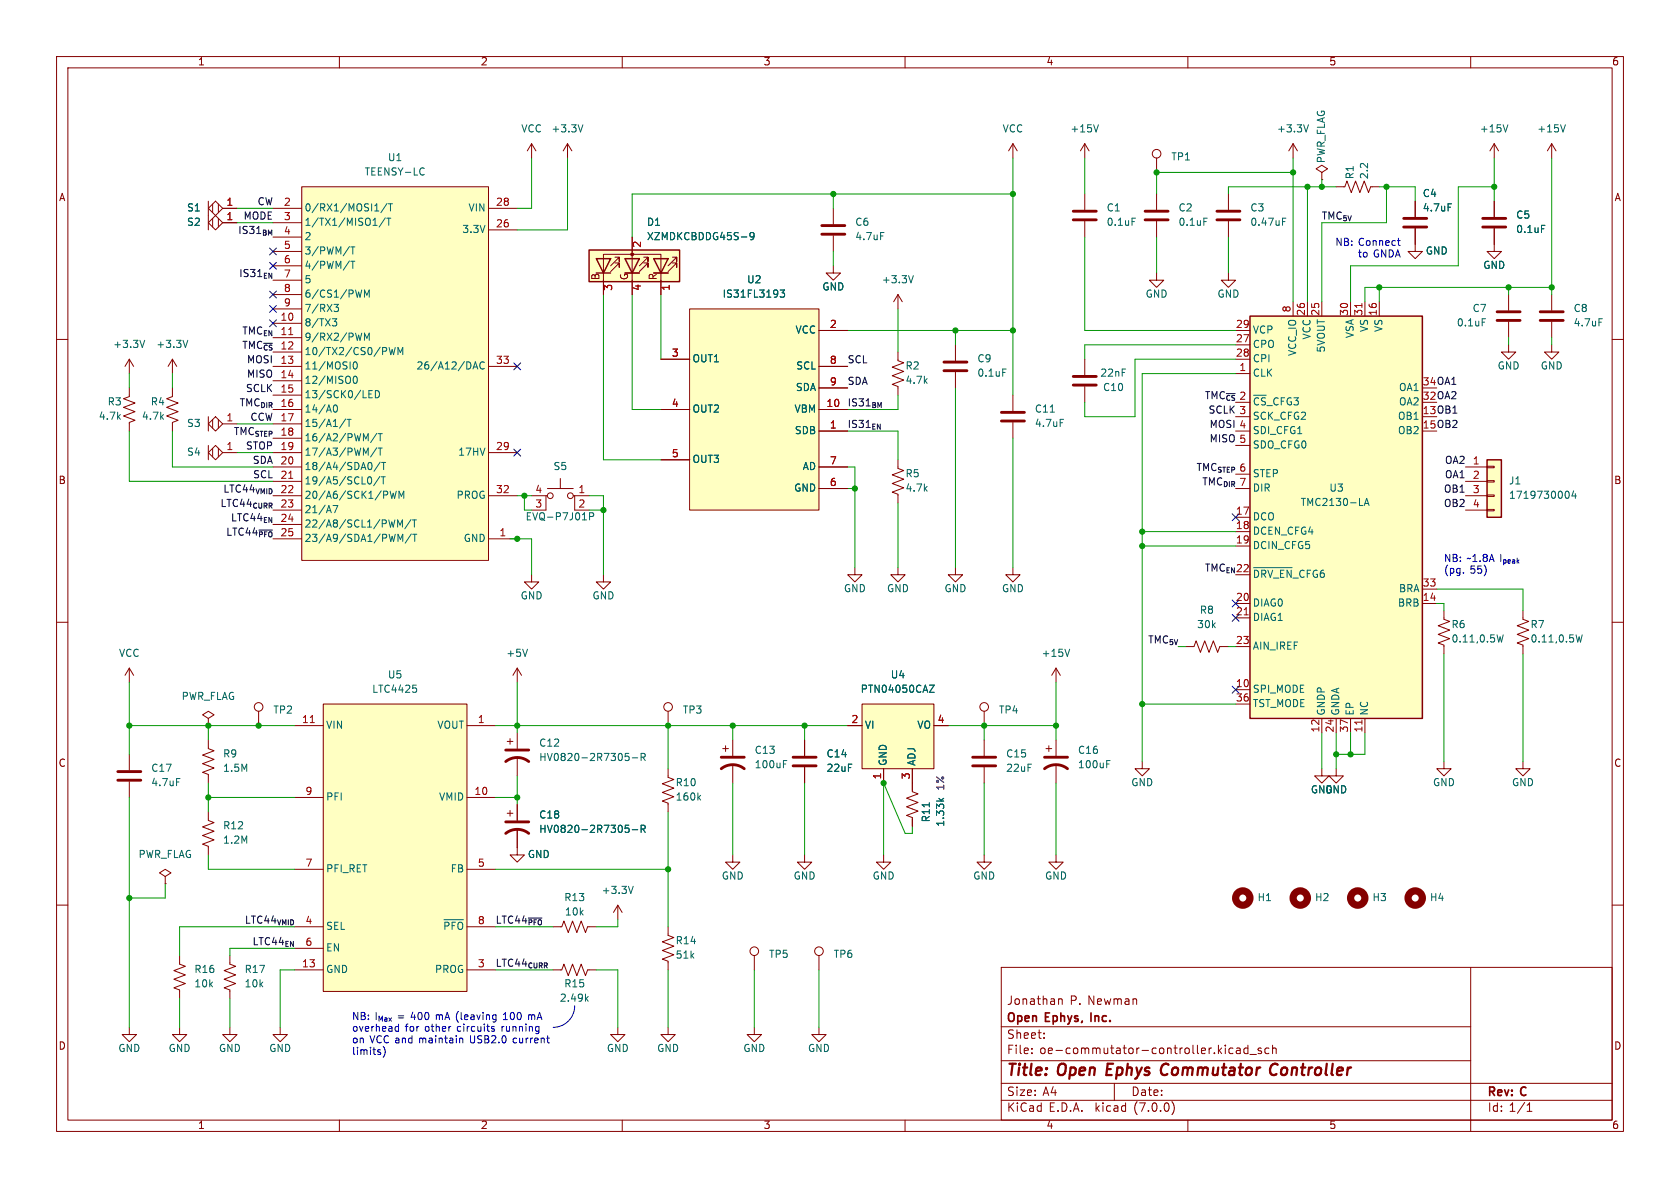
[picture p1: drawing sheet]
<svg xmlns="http://www.w3.org/2000/svg" width="297mm" height="210mm" viewBox="0 0 297 210" stroke-linecap="round" stroke-linejoin="round" font-family="sans-serif">
<g fill="none" stroke="#840000" stroke-width=".18">
<path d="M10 10h277v190h-277zM12 12h273v186h-273zM60 10v2M110 10v2M160 10v2M210 10v2M260 10v2M36.8 36.8l1.3-1.2 1.3 1.2-1.3 1.3zM36.8 39.4l1.3-1.3 1.3 1.3-1.3 1.2zM36.8 35.6v5M37.6 36.1v1.5M37.6 38.6v1.5"/>
<path d="M38.6 36.1v1.5M38.6 38.6v1.5M39.4 36.8h2.5M39.4 39.4h2.5M48.3 36.8h5M48.3 39.4h5M53.3 33h33.1v66.1h-33.1zM86.4 36.8h5M94 25.4l-.8 1.3M94 25.4v2.5M94 25.4l.7 1.3M100.3 25.4l-.7 1.3"/>
<path d="M100.3 25.4v2.5M100.3 25.4l.8 1.3M147.3 36.8v2.8M179.1 25.4v2.5M179.1 25.4l-.8 1.3M179.1 25.4l.7 1.3M191.8 25.4l-.8 1.3M191.8 25.4v2.5M191.8 34.3v2.8M191.8 39.1v2.8M191.8 25.4l.7 1.3M204.5 27.9v2.6"/>
<path d="M204.5 34.3v2.8M204.5 39.1v2.8M217.2 34.3v2.8M217.2 39.1v2.8M228.6 25.4v2.5M228.6 25.4l-.8 1.3M228.6 25.4l.8 1.3M233.7 30.5l1-.7-1-.6-1 .6 1 .7v1.3M233.7 31.8h.1M236.2 33h1.5l.4-1 .8 2 .7-2 .8 2 .8-2 .7 2 .4-1h1.5M250.2 35.6v2.8M264.2 25.4v2.5"/>
<path d="M264.2 35.6v2.8M264.2 25.4l-.8 1.3M264.2 25.4l.7 1.3M274.3 25.4l-.7 1.3M274.3 25.4v2.5M274.3 25.4l.8 1.3M10 60h2M48.3 57.2h5M48.3 59.7h5M48.3 41.9h5M48.3 44.5h5M48.3 47h5"/>
<path d="M48.3 49.5h5M48.3 52.1h5M48.3 54.6h5M86.4 40.6h5M106.7 48.3v-3.3h10.1v3.3M106.7 49.5v2.6M108.7 46.5h.8v.7v-.7l-1.6 1.5M108.7 45.5h.8v.7v-.7l-1.6 1.5M110.5 45.7h2.5zM110.5 48.3h2.5M111.8 41.9v6.4M111.8 49.5v2.6"/>
<path d="M113 45.7h.1M113.8 46.5h.8v.7v-.7l-1.6 1.5M113.8 45.5h.8v.7v-.7l-1.6 1.5M115.6 45.7h2.5zM115.6 48.3h2.5M116.8 49.5v2.6M118.1 45.7h.1M118.9 46.5h.7v.7v-.7l-1.5 1.5M118.9 45.5h.7v.7v-.7l-1.5 1.5M121.9 54.6h22.9v35.6h-22.9zM144.8 58.4h5.1M147.3 47v1.3h1.3l-1.3 1.2-1.3-1.2h1.3"/>
<path d="M147.3 41.7v2.8M158.7 52.1v2.5M158.7 52.1l-.7 1.2M158.7 52.1l.8 1.2M204.5 48.3v1.2h1.2l-1.2 1.3-1.3-1.3h1.3M217.2 48.3v1.2h1.2l-1.2 1.3-1.3-1.3h1.3M218.4 58.4h2.6M228.6 53.3v2.6M231.1 53.3v2.6M233.7 53.3v2.6M238.8 53.3v2.6M241.3 53.3v2.6"/>
<path d="M243.8 53.3v2.6M250.2 40.4v4.1h1.3l-1.3 1.2-1.3-1.2h1.3M264.2 40.4v4.1h1.2l-1.2 1.2-1.3-1.2h1.3M266.7 52.1v2.8M266.7 56.9v2.8M274.3 52.1v2.8M274.3 56.9v2.8M285 60h2M22.9 68.6v1.5l-1.1 .4 2.1 .7-2.1 .8 2.1 .8-2.1 .7 2.1 .8-1 .4v1.5M22.9 63.5v2.5M22.9 63.5l-.8 1.3M22.9 63.5l.7 1.3"/>
<path d="M30.5 68.6v1.5l-1 .4 2 .7-2 .8 2 .8-2 .7 2 .8-1 .4v1.5M30.5 63.5v2.5M30.5 63.5l-.8 1.3M30.5 63.5l.7 1.3M36.8 73.7v2.5M36.8 78.7v2.6M37.6 74.2v1.5M37.6 79.2v1.6M38.1 73.7l1.3 1.2-1.3 1.3-1.3-1.3zM38.6 74.2v1.5M38.6 79.2v1.6M39.4 74.9h2.5"/>
<path d="M48.3 74.9h5M48.3 64.8h5M48.3 62.2h5M48.3 67.3h5M48.3 69.9h5M48.3 72.4h5M48.3 77.5h5M86.4 64.8h5M116.8 63.5h5.1M116.8 72.4h5.1M144.8 76.2h5.1M144.8 64.8h5.1"/>
<path d="M144.8 72.4h5.1M144.8 68.6h5.1M158.7 62.2v1.6l1.1 .3-2.1 .8 2.1 .8-2.1 .7 2.1 .8-2.1 .7 1 .4v1.6M168.9 61v2.8M168.9 65.8v2.8M179.1 69.9v2.7M179.1 74.7v2.8M191.8 63.5v2.8M191.8 68.3v2.8M218.4 66h2.6M218.4 61h2.6M218.4 63.5h2.6"/>
<path d="M218.4 73.7h2.6M218.4 76.2h2.6M218.4 78.7h2.6M266.7 61v1.2h-1.3l1.3 1.3 1.3-1.3h-1.3M274.3 61v1.2h1.3l-1.3 1.3-1.3-1.3h1.3M36.8 80l1.3-1.3 1.3 1.3-1.3 1.3zM39.4 80h2.5M48.3 87.6h5M48.3 90.2h5M48.3 82.6h5M48.3 85.1h5M48.3 80h5"/>
<path d="M48.3 95.3h5M48.3 92.7h5M86.4 87.6h5M86.4 80h5M86.4 95.3h5M94 87.6h2.5M96.8 87.6h-.3v2.6h-2.5M96.8 86.4h4.5M99.1 84.6v1.8M101.3 87.6h.3v2.6h2.5M101.6 87.6h2.5M116.8 81.3h5.1"/>
<path d="M144.8 86.4h5.1M144.8 82.6h5.1M158.7 81.3v1.5l1.1 .4-2.1 .7 2.1 .8-2.1 .8 2.1 .7-2.1 .8 1 .4v1.5M218.4 91.4h2.6M218.4 94h2.6M218.4 96.5h2.6M259.1 87.6h3.8M259.1 90.2h3.8M259.1 82.6h3.8M259.1 85.1h3.8M262.9 90h1.3v.3h-1.3zM262.9 87.5h1.3v.3h-1.3z"/>
<path d="M262.9 85h1.3v.2h-1.3zM262.9 82.4h1.3v.3h-1.3zM10 110h2M22.9 118.1l-.8 1.3M22.9 118.1v2.6M22.9 118.1l.7 1.3M91.4 118.1l-.7 1.3M91.4 118.1v2.6M91.4 118.1l.8 1.3M94 101.6v1.3h-1.3l1.3 1.2 1.2-1.2h-1.2M106.7 101.6v1.3h-1.3l1.3 1.2 1.2-1.2h-1.2M151.1 100.3v1.3h1.3l-1.3 1.3-1.2-1.3h1.2"/>
<path d="M158.7 100.3v1.3h1.3l-1.3 1.3-1.2-1.3h1.2M168.9 100.3v1.3h1.3l-1.3 1.3-1.3-1.3h1.3M179.1 100.3v1.3h1.2l-1.2 1.3-1.3-1.3h1.3M186.7 118.1l-.8 1.3M186.7 118.1v2.6M186.7 118.1l.8 1.3M211.1 114.3l.4-1 .7 2 .8-2 .7 2 .8-2 .8 2 .3-1h1.6M218.4 106.7h2.6M218.4 109.2h2.6M218.4 114.3h2.6M251.5 106.7h2.5M251.5 104.1h2.5"/>
<path d="M255.3 108v1.5l1 .4-2 .7 2 .8-2 .7 2 .8-2 .8 1 .3v1.6M269.2 108v1.5l1.1 .4-2.1 .7 2.1 .8-2.1 .7 2.1 .8-2.1 .8 1 .3v1.6M285 110h2M22.9 133.4v2.7M22.9 138.2v2.8M36.8 127l1-.6-1-.7-1 .7 1 .6v1.3M36.8 128.3h.1M36.8 130.8v1.5l1 .4-2 .8 2 .7-2 .8 2 .8-2 .7 1 .4v1.5M45.7 125.7v2.6M52.1 128.3h5M57.1 124.5h25.4v50.8h-25.4zM82.5 128.3h5.1"/>
<path d="M89.7 131.1h1M90.2 130.6v1M91.4 129.5v2.8M91.4 133.9v3.3M118.1 135.9v1.5l1 .4-2 .8 2 .7-2 .8 2 .7-2 .8 1 .4v1.5M118.1 125.7v2.6M127.8 132.3h1M128.3 131.8v1M129.5 130.8v2.8M129.5 135.1v3.3M142.2 130.8v2.8M142.2 135.6v2.8"/>
<path d="M149.9 128.3h2.5M152.4 124.5h12.7v11.4h-12.7zM156.2 135.9v2.5M161.3 135.9v4.1l1 .3-2 .8 2 .8-2 .7 2 .8-2 .7 1 .4v1.6M165.1 128.3h2.5M174 125.7v2.6M174 130.8v2.8M174 135.6v2.8M184.9 132.3h1M185.4 131.8v1M186.7 130.8v2.8M186.7 135.1v3.3"/>
<path d="M201.9 134.6v1.3h1.3l-1.3 1.3-1.2-1.3h1.2M218.4 121.9h2.6M218.4 124.5h2.6M233.7 135.9v1.3h1.2l-1.2 1.2-1.3-1.2h1.3M233.7 127v2.5M236.2 135.9v1.3h1.3l-1.3 1.2-1.3-1.2h1.3M236.2 127v2.5M238.8 127v2.5M241.3 127v2.5M255.3 134.6v1.3h1.2l-1.2 1.3-1.3-1.3h1.3M269.2 134.6v1.3h1.3l-1.3 1.3-1.2-1.3h1.2M10 160h2"/>
<path d="M29.2 154.9l1-.6-1-.6-1 .6 1 .6v1.3M29.2 156.2h.1M36.8 143.5v1.5l1 .4-2 .8 2 .7-2 .8 2 .8-2 .7 1 .4v1.5M52.1 141h5M52.1 153.7h5M82.5 141h5.1M82.5 153.7h5.1M89.7 143.8h1M90.2 143.3v1M91.4 146.6v4.5h1.3l-1.3 1.3-1.2-1.3h1.2M91.4 142.2v2.8M129.5 151.1v1.3h1.3l-1.3 1.3-1.2-1.3h1.2"/>
<path d="M142.2 151.1v1.3h1.3l-1.3 1.3-1.2-1.3h1.2M156.2 151.1v1.3h1.3l-1.3 1.3-1.3-1.3h1.3M174 151.1v1.3h1.3l-1.3 1.3-1.3-1.3h1.3M186.7 151.1v1.3h1.3l-1.3 1.3-1.3-1.3h1.3M285 160h2M31.7 168.9v1.5l1.1 .4-2.1 .8 2.1 .7-2.1 .8 2.1 .8-2.1 .7 1 .4v1.5M40.6 168.9v1.5l1.1 .4-2.1 .8 2.1 .7-2.1 .8 2.1 .8-2.1 .7 1 .4v1.5M52.1 171.5h5M52.1 163.8h5M52.1 167.6h5M82.5 171.5h5.1M82.5 163.8h5.1"/>
<path d="M99.3 163.8l.4-1 .8 2 .7-2 .8 2 .7-2 .8 2 .4-1h1.5M99.3 171.5l.4-1.1 .8 2.1 .7-2.1 .8 2.1 .7-2.1 .8 2.1 .4-1h1.5M109.2 160l-.7 1.3M109.2 160v2.6M109.2 160l.8 1.3M118.1 163.8v1.6l1 .3-2 .8 2 .8-2 .7 2 .8-2 .7 1 .4v1.6M133.3 168.9v2.6M144.8 168.9v2.6M177 171h108v27h-108zM187.1 176.7l.3-.1h.3l.1 1M260 171v29M22.9 181.6v1.3h1.2l-1.2 1.3-1.3-1.3h1.3"/>
<path d="M31.7 181.6v1.3h1.3l-1.3 1.3-1.2-1.3h1.2M40.6 181.6v1.3h1.3l-1.3 1.3-1.2-1.3h1.2M49.5 181.6v1.3h1.3l-1.3 1.3-1.2-1.3h1.2M60 198v2M109.2 181.6v1.3h1.3l-1.3 1.3-1.3-1.3h1.3M110 198v2M118.1 181.6v1.3h1.3l-1.3 1.3-1.3-1.3h1.3M133.3 181.6v1.3h1.3l-1.3 1.3-1.2-1.3h1.2M144.8 181.6v1.3h1.2l-1.2 1.3-1.3-1.3h1.3M160 198v2M177 194.5h108M177 191.5h108"/>
<path d="M177 187.5h83M177 181.5h83M182.4 186.1v.2M182.4 185.3v.2M184.6 183.4v.2M184.6 182.6v.2M197 191.5v3M207.2 194.7a1.72 1.72 0 0 1 0 2.3M210 198v2M217.5 185.3h.5M218 186.2l-.5 .1M218.6 185.3h.6l.1 1"/>
<path d="M219.3 185.6l-.5 .1a.29 .29 0 0 0-.3 .3 .29 .29 0 0 0 .3 .3l.5-.1M220.6 185.3h-.4l-.3 .2v.5l.1 .2h.6M220.6 184.8v1.5M221 186.4h1.1M223 185.3h-.4l-.2 .2 .1 .2 .5 .1v.4h-.6M224.3 185.3h-.4l-.3 .2v.5l.2 .2h.5M225 185.4l.2-.1h.3l.1 1M225 184.8v1.5M270 196.5h.8M270 195.4l.4-.4v1.5"/>
<circle cx="204.5" cy="27.2" r=".76"/>
<circle cx="97.3" cy="87.6" r=".51"/>
<circle cx="100.8" cy="87.6" r=".51"/>
<circle cx="45.7" cy="125" r=".76"/>
<circle cx="118.1" cy="125" r=".76"/>
<circle cx="174" cy="125" r=".76"/>
<circle cx="133.3" cy="168.1" r=".76"/>
<circle cx="144.8" cy="168.1" r=".76"/>
</g>
<path d="M225.8 188.1a1.02 1.02 0 0 0-1.2 .7 1.02 1.02 0 0 0 .5 1.2l.6-.1" fill="none" stroke="#840000" stroke-width=".4"/>
<g fill="none" stroke="#006464" stroke-width=".18">
<path d="M66.2 37.3h.8M68.1 38.5l-1.1 1.6M68.4 38.6h.7M68.4 36l-1.1 1.6M68.7 36h.7M68.7 38.6v1.2M69 36v1.3M74.7 29.7l.3 .1M75 30.8l-.3 .1M103.1 22.1l-.5 1.2M194.2 22.1l-.4 1.2M200.1 38.6h.6"/>
<path d="M212.8 38.6h.6M226.7 38.6h.6M226.7 39.2h.5M231.3 22.1l-.4 1.2M256 36h.6M266.6 22.1l-.4 1.2M272.5 39.8h.6M276.7 22.1l-.4 1.2M58.7 56.3h.8l-.4 .5 .4 .2v.4l-.2 .2h-.4M59 53.8h.8l-.4 .5 .4 .1v.4l-.2 .3h-.4M62 43.6h.7M62 46.2h.7"/>
<path d="M62.4 43.6v1.3M62.4 46.2v1.3M64.4 52.5v-1.2l.5 .9 .4-.9v1.2M133.3 41.7l-.2 .2h-.3l-.2-.2 .1-.5 .4-.1 .1 .1a.84 .84 0 0 1-.3 1.2h-.2M137.9 51.3h.8l-.4 .5 .3 .1v.5l-.1 .1-.6-.1M155.7 41.1h.6M161.5 48.7l-.5 1.3M262 56.3h.6M282.7 56.3h.6M25.6 60.2l-.4 1.2M33.2 60.2l-.4 1.2M59 71.8l.2-.2a.68 .68 0 0 1 .5 .6 .68 .68 0 0 1-.5 .7l-.2-.3"/>
<path d="M61.1 74.1l-1.1 1.6M61.3 74.1h.8M61.7 74.1v1.3M62.6 64.1l.1-.1a.68 .68 0 0 1 .5 .6 .68 .68 0 0 1-.5 .6l-.1-.1-.2-.3zM62.6 66.6l.1-.1a.68 .68 0 0 1 .5 .6 .68 .68 0 0 1-.5 .7l-.1-.1-.2-.4zM64.4 60.2v-1.3l.5 .9 .4-.9v1.3M65.2 70.3h.6M65.2 69.7h.4M65.2 69h.6M66.4 69a.64 .64 0 0 1 .7 .7 .64 .64 0 0 1-.7 .6zM66.6 76.6l-1.1 1.6M66.6 79.1l-1.1 1.7"/>
<path d="M66.9 76.7h.7M66.9 79.2h.7M67.2 76.7v1.2M67.2 79.2v1.3M68.8 61.4l.3 1.3 .2-.9 .3 .9 .3-1.3M70.4 62.7v-1.3l.4 .9 .4-.9v1.3M83.6 65.2l.4-1.2 .5 1.2M83.7 64.9h.6M85.6 64.1a.6 .6 0 0 0-.8 .4 .6 .6 0 0 0 .6 .7l.2-.1M177.3 65.2h.6M187.4 74.1h.6M226 70.4l-.3-.1-.3 .1-.2 .5"/>
<path d="M227.1 70.3h-.6v1.3M228.3 70.4h-.5l-.3 .5M228.7 70.3h.8l-.4 .5M58.9 89.4h.8l-.5 1.2M65.5 84.3l.2 .5-.2 .7M65.7 82v.8M67.2 84.2l-1.1 1.7M67.2 81.7l-1.1 1.6M67.4 84.3h.7M67.5 81.7h.7M67.8 84.3v1.3M67.8 81.7v1.3"/>
<path d="M69 86.8l.3 1.3 .2-.9 .3 .9 .3-1.3M70.3 91.9l.4 .9 .4-.9v1.3M70.4 94.4l.4 1 .4-1v1.3M70.5 88.1v-1.3l.5 .9 .4-.9v1.3M72.7 91.8l-1.1 1.7M72.7 94.4l-1.1 1.6M72.9 91.9h.7M73 94.4h.7M73.3 91.9v1.3M73.3 94.4v1.3M104.2 91.3l.6-.1 .2-.1-.1-.3-.7-.2v1.3M241.2 89.4l.4-1.3 .4 1.3"/>
<path d="M241.3 89h.6M277 86.8a.68 .68 0 0 1 .4 .7 .68 .68 0 0 1-.4 .6M278.2 86.8l-.3 .9h.8M278.5 87.3v.8M93.3 114.8l-.5 1.2M189.1 114.8l-.4 1.2M221.6 100.3h6.8M221.8 100.8l.5 .1 .2 .4M223.8 101.2l-.1-.3-.6-.1v1.3M224.1 100.8l.5 1.3 .4-1.3M227 100.8h-.6v1.3M228.3 100.8v1.3l-.8-1.3v1.3"/>
<path d="M230.6 100.9l-.3-.1-.3 .1-.2 .4M231.7 100.8h-.6v1.3M232.9 100.9h-.5l-.3 .4M234 100.8l-.4 .1-.2 .4M265.7 112.2l-.3 1.3-.2-.9M279.7 112.2l-.3 1.3-.2-.9M31.2 137.6h.6M73 121.1h.6M73.5 121.7l.2 .1-.2 .5M110.6 133.2h.6M110.7 133.7h.3l.2 .2-.1 .5-.4 .1M111.8 134h.9"/>
<path d="M113.3 133.8h.6l.2-.2-.1-.3-.7-.1v1.3M113.6 133.8l.5 .7M138.5 134.5h.6M164.3 121.1h.9l-.9 1.3h.9M195.7 134.5h.6M110.6 145.9h.6M110.7 146.4h.3l.2 .2-.1 .5-.4 .1M111.8 146.7h.9M111.9 156.7l-.4 1.2M113.3 146.5h.6l.2-.2-.1-.3-.7-.1v1.3M113.6 146.5l.5 .7M123.5 141l.4 .4"/>
<path d="M123.9 140.6l-.5 .5M166 141.1l.5 .5M166.8 141.1l-.4 .4M78.5 162.6h3.4M79.4 163.5l-.1-.4-.6-.1v1.3M80.5 163h-.6v1.3M81 163.5a.42 .42 0 0 1 .4-.5 .42 .42 0 0 1 .4 .5M103.6 176.5l.4 .5M104 176.2l-.5 .4"/>
</g>
<g fill="none" stroke="#840000" stroke-width=".51">
<path d="M145.3 39.9h4.1M189.7 38.9h4.1M189.7 37.3h4.1M202.4 38.9h4.1M202.4 37.3h4.1M215.1 38.9h4.1M215.1 37.3h4.1M248.2 38.6h4M262.1 38.6h4.1M145.3 41.4h4.1M248.2 40.1h4M262.1 40.1h4.1"/>
<path d="M264.7 55.1h4M264.7 56.6h4M272.3 55.1h4.1M272.3 56.6h4.1M166.9 65.5h4M166.9 64h4M177 74.4h4.1M177 72.9h4.1M189.7 68.1h4.1M189.7 66.5h4.1M20.8 137.9h4.1M20.8 136.4h4.1"/>
<path d="M89.4 134.6a3.3 3.3 0 0 1 4.1 0M89.4 132.6h4.1M127.5 135.9a3.3 3.3 0 0 1 4.1 0M127.5 133.9h4.1M140.2 135.4h4.1M140.2 133.9h4.1M172 135.4h4M172 133.9h4M184.7 135.9a3.3 3.3 0 0 1 4 0M184.7 133.9h4M89.4 147.3a3.3 3.3 0 0 1 4.1 0M89.4 145.3h4.1"/>
</g>
<g fill="#ffffc2" stroke="#ffffc2" stroke-width=".18">
<path d="M57.1 124.5h25.4v50.8h-25.4z"/>
<path d="M221 55.9h30.5v71.1h-30.5z"/>
<path d="M262.9 81.3h2.5v10.1h-2.5z"/>
<path d="M152.4 124.5h12.7v11.4h-12.7z"/>
<path d="M53.3 33h33.1v66.1h-33.1z"/>
<path d="M104.1 44.2h16v5.6h-16z"/>
<path d="M121.9 54.6h22.9v35.6h-22.9z"/>
</g>
<path d="M51 59.2h.8M240.8 53.6v.8M51 84.6h.8M220 108.7h.7M54.9 127.7h.7M240.8 127.3v.7" fill="none" stroke="#a90000" stroke-width=".18"/>
<path d="M104.1 44.2h16v5.6h-16zM105.4 45.7h2.5l-1.2 2.6zM105.4 48.3h2.5M110.5 45.7h2.5l-1.2 2.6zM110.5 48.3h2.5M115.6 45.7h2.5l-1.3 2.6zM115.6 48.3h2.5M221 55.9h30.5v71.1h-30.5zM262.9 81.3h2.5v10.1h-2.5z" fill="none" stroke="#840000" stroke-width=".25"/>
<g fill="none" stroke="#840000" stroke-width="1.3">
<circle cx="219.7" cy="158.7" r="1.27"/>
<circle cx="229.9" cy="158.7" r="1.27"/>
<circle cx="240" cy="158.7" r="1.27"/>
<circle cx="250.2" cy="158.7" r="1.27"/>
</g>
<circle cx="111.8" cy="45" r=".25" fill="#840000" stroke="#840000" stroke-width=".18"/>
<g fill="none" stroke="#0000c2" stroke-width=".18">
<path d="M247 42.5h.5M247.2 42.1v1.1l.3 .2M89.1 179.3h-.1M93.4 179.4v.8M93.6 179.4l-.2 .1M101.6 177.8a3.8 3.8 0 0 1-3.8 3.8M67.9 185.2a1.47 1.47 0 0 1-.2 1.7M70.3 181.5h.2M70.5 181v1.3M70.5 182.2l-.4 .1M81.4 183.5l.4 .2v.7M87 181.8l.4 .3v.1l-.4 .1"/>
<path d="M89 180.2h.7"/>
</g>
<g fill="none" stroke="#009600" stroke-width=".18">
<path d="M41.9 39.4h6.4M41.9 36.8h6.4M94 27.9v8.9h-2.6M100.3 27.9v12.7h-8.9M147.3 34.3v2.5M179.1 34.3h-67.3v7.6M179.1 27.9v42M191.8 27.9v6.4M228.6 27.9v25.4M228.6 30.5h-24.1v3.8M231.1 33v20.3M233.7 31.8v1.2"/>
<path d="M236.2 33h-19v1.3M243.8 33h6.4v2.6M245.1 33v6.4h-11.4v13.9M264.2 33h-6.4v14h-19v6.3M264.2 27.9v7.7M274.3 27.9v24.2M106.7 52.1v29.2h10.1M111.8 52.1v20.3h5M116.8 52.1v11.4M147.3 44.5v2.5M149.9 58.4h29.2M158.7 54.6v7.6"/>
<path d="M168.9 58.4v2.6M191.8 41.9v16.5h26.6M204.5 41.9v6.4M217.2 41.9v6.4M243.8 50.8v2.5M266.7 50.8v1.3M266.7 59.7v1.3M274.3 59.7v1.3M274.3 50.8h-33v2.5M22.9 66v2.6M22.9 76.2v8.9h25.4M30.5 76.2v6.4h17.8"/>
<path d="M30.5 66v2.6M41.9 74.9h6.4M149.9 76.2h8.8v5.1M158.7 69.9v2.5h-8.8M168.9 68.6v31.7M179.1 77.5v22.8M218.4 61h-26.6v2.5M218.4 63.5h-17.7v10.2h-8.9v-2.6M218.4 66h-16.5v68.6M41.9 80h6.4M90.2 95.3h3.8v6.3M91.4 87.6h2.6"/>
<path d="M92.7 87.6v2.6h1.3M104.1 87.6h2.6v14M104.1 90.2h2.6M149.9 82.6h1.2v17.7M149.9 86.4h1.2M158.7 88.9v11.4M201.9 94h16.5M201.9 96.5h16.5M217.2 114.3h1.2M254 106.7h1.3v1.3M254 104.1h15.2v3.9M255.3 115.6v19"/>
<path d="M269.2 115.6v19M22.9 128.3h29.2M22.9 120.7v12.7M36.8 128.3v2.5M36.8 138.4v5.1M87.6 128.3h62.3M91.4 120.7v8.8M91.4 137.2v5M118.1 128.3v7.6M129.5 128.3v2.5M129.5 138.4v12.7M142.2 128.3v2.5"/>
<path d="M142.2 138.4v12.7M167.6 128.3h19.1M174 128.3v2.5M174 138.4v12.7M186.7 120.7v10.1M186.7 138.4v12.7M201.9 124.5h16.5M233.7 129.5v6.4M236.2 129.5v6.4M238.8 129.5v3.9M241.3 129.5v3.9h-5.1M22.9 141v40.6"/>
<path d="M29.2 156.2v2.6h-6.3M36.8 151.1v2.6h15.3M36.8 141h15.3M87.6 153.7h30.5M87.6 141h3.8M118.1 143.5v20.3M161.3 146.1v1.2h-1.3l-3.8-8.9v12.7M31.7 176.5v5.1M40.6 176.5v5.1M52.1 163.8h-20.4v5.1M52.1 171.5h-2.6v10.1M52.1 167.6h-11.5v1.3"/>
<path d="M87.6 163.8h10.2M87.6 171.5h10.2M105.4 171.5h3.8v10.1M109.2 162.6v1.2h-3.8M118.1 171.5v10.1M133.3 171.5v10.1M144.8 171.5v10.1"/>
</g>
<g fill="none" stroke="#000084" stroke-width=".18">
<path d="M47.7 46.4l1.2 1.2M47.7 43.8l1.2 1.3M47.7 51.5l1.2 1.2M47.7 56.5l1.2 1.3M47.7 54l1.2 1.2M48.9 46.4l-1.2 1.2M48.9 43.8l-1.2 1.3M48.9 51.5l-1.2 1.2M48.9 56.5l-1.2 1.3M48.9 54l-1.2 1.2M90.8 64.2l1.2 1.2M90.8 79.4l1.2 1.2"/>
<path d="M92 64.2l-1.2 1.2M92 79.4l-1.2 1.2M217.8 90.8l1.2 1.2M219 90.8l-1.2 1.2M217.8 108.6l1.2 1.2M217.8 106.1l1.2 1.2M219 108.6l-1.2 1.2M219 106.1l-1.2 1.2M217.8 121.3l1.2 1.2M219 121.3l-1.2 1.2"/>
</g>
<g fill="#009600" stroke="#009600" stroke-width=".18">
<circle cx="92.7" cy="87.6" r=".46"/>
<circle cx="91.4" cy="95.3" r=".46"/>
<circle cx="106.7" cy="90.2" r=".46"/>
<circle cx="22.9" cy="128.3" r=".46"/>
<circle cx="45.7" cy="128.3" r=".46"/>
<circle cx="36.8" cy="128.3" r=".46"/>
<circle cx="129.5" cy="128.3" r=".46"/>
<circle cx="142.2" cy="128.3" r=".46"/>
<circle cx="156.2" cy="138.4" r=".46"/>
<circle cx="118.1" cy="153.7" r=".46"/>
<circle cx="118.1" cy="128.3" r=".46"/>
<circle cx="22.9" cy="158.8" r=".46"/>
<circle cx="91.4" cy="128.3" r=".46"/>
<circle cx="91.4" cy="141" r=".46"/>
<circle cx="36.8" cy="141" r=".46"/>
<circle cx="168.9" cy="58.4" r=".46"/>
<circle cx="147.3" cy="34.3" r=".46"/>
<circle cx="151.1" cy="86.4" r=".46"/>
<circle cx="179.1" cy="58.4" r=".46"/>
<circle cx="228.6" cy="30.5" r=".46"/>
<circle cx="231.1" cy="33" r=".46"/>
<circle cx="179.1" cy="34.3" r=".46"/>
<circle cx="204.5" cy="30.5" r=".46"/>
<circle cx="201.9" cy="124.5" r=".46"/>
<circle cx="201.9" cy="94" r=".46"/>
<circle cx="201.9" cy="96.5" r=".46"/>
<circle cx="174" cy="128.3" r=".46"/>
<circle cx="186.7" cy="128.3" r=".46"/>
<circle cx="245.1" cy="33" r=".46"/>
<circle cx="264.2" cy="33" r=".46"/>
<circle cx="274.3" cy="50.8" r=".46"/>
<circle cx="266.7" cy="50.8" r=".46"/>
<circle cx="243.8" cy="50.8" r=".46"/>
<circle cx="233.7" cy="33" r=".46"/>
<circle cx="236.2" cy="133.4" r=".46"/>
<circle cx="238.8" cy="133.4" r=".46"/>
</g>
<g font-size="2.8" fill="#840000">
<text x="178" y="190.8">Title:</text>
<text x="187.1" y="190.8">Open</text>
<text x="196.3" y="190.8">Ephys Commutator</text>
<text x="226.4" y="190.8">Controller</text>
</g>
<g font-size="2.1" fill="#840000">
<text x="178" y="177.9">Jonathan</text>
<text x="189.1" y="177.9">P. Newman</text>
<text x="178" y="183.9">Sheet:</text>
<text x="178" y="181.1">Open</text>
<text x="184.9" y="181.1">Ephys,</text>
<text x="193.4" y="181.1">Inc.</text>
<text x="178" y="186.6">File:</text>
<text x="183.8" y="186.6">oe-commutator-controller.kicad_sch</text>
<text x="178" y="196.8">KiCad</text>
<text x="178" y="194">Size:</text>
<text x="184.3" y="194">A4</text>
<text x="185.4" y="196.8">E.D.A.</text>
<text x="193.7" y="196.8">kicad</text>
<text x="200" y="194">Date:</text>
<text x="200.6" y="196.8">(7.0.0)</text>
<text x="263" y="194.2">Rev:</text>
<text x="263" y="196.8">Id: 1/1</text>
<text x="269" y="194.2">C</text>
</g>
<g font-size="1.8" fill="#840000">
<text x="35" y="11.8">1</text>
<text x="85" y="11.8">2</text>
<text x="135" y="11.8">3</text>
<text x="185" y="11.8">4</text>
<text x="235" y="11.8">5</text>
<text x="285" y="11.8">6</text>
<text x="10.4" y="35.8">A</text>
<text x="285.4" y="35.8">A</text>
<text x="106.2" y="49.6" transform="rotate(-90 106.2 49.6)">B</text>
<text x="111.3" y="49.6" transform="rotate(-90 111.3 49.6)">G</text>
<text x="116.4" y="49.6" transform="rotate(-90 116.4 49.6)">R</text>
<text x="10.3" y="85.8">B</text>
<text x="285.3" y="85.8">B</text>
<text x="10.3" y="135.8">C</text>
<text x="285.3" y="135.8">C</text>
<text x="10.3" y="185.8">D</text>
<text x="285.3" y="185.8">D</text>
<text x="35" y="199.8">1</text>
<text x="85" y="199.8">2</text>
<text x="135" y="199.8">3</text>
<text x="185" y="199.8">4</text>
<text x="235" y="199.8">5</text>
<text x="285" y="199.8">6</text>
</g>
<g font-size="1.8" fill="#006464">
<text x="92.1" y="23.7">VCC</text>
<text x="97.4" y="23.7">+3.3V</text>
<text x="177.2" y="23.7">VCC</text>
<text x="189.2" y="23.7">+15V</text>
<text x="225.7" y="23.7">+3.3V</text>
<text x="261.6" y="23.7">+15V</text>
<text x="271.7" y="23.7">+15V</text>
<text x="68.5" y="28.8">U1</text>
<text x="207" y="28.6">TP1</text>
<text x="234.5" y="28.9" transform="rotate(-90 234.5 28.9)">PWR_FLAG</text>
<text x="64.4" y="31.3">TEENSY-LC</text>
<text x="239.6" y="31.7" transform="rotate(-90 239.6 31.7)">R1</text>
<text x="242.1" y="31.7" transform="rotate(-90 242.1 31.7)">2.2</text>
<text x="251.5" y="35.1">C4</text>
<text x="33" y="37.7">S1</text>
<text x="33" y="40.2">S2</text>
<text x="53.8" y="37.7">0/RX1/MOSI1/T</text>
<text x="53.8" y="40.2">1/TX1/MISO1/T</text>
<text x="81.6" y="41.5">3.3V</text>
<text x="82.7" y="37.7">VIN</text>
<text x="114.3" y="40.2">D1</text>
<text x="151.1" y="40.2">C6</text>
<text x="195.6" y="37.7">C1</text>
<text x="195.6" y="40.2">0.1uF</text>
<text x="208.3" y="37.7">C2</text>
<text x="208.3" y="40.2">0.1uF</text>
<text x="221" y="37.7">C3</text>
<text x="221" y="40.2">0.47uF</text>
<text x="251.5" y="37.7">4.7uF</text>
<text x="268" y="38.9">C5</text>
<text x="268" y="41.5">0.1uF</text>
<text x="53.8" y="42.7">2</text>
<text x="53.8" y="45.3">3/PWM/T</text>
<text x="53.8" y="47.8">4/PWM/T</text>
<text x="114.3" y="42.7">XZMDKCBDDG45S-9</text>
<text x="151.1" y="42.7">4.7uF</text>
<text x="252" y="45.3">GND</text>
<text x="262.2" y="47.8">GND</text>
<text x="53.8" y="50.4">5</text>
<text x="53.8" y="52.9">6/CS1/PWM</text>
<text x="127.7" y="52.9">IS31FL3193</text>
<text x="132" y="50.4">U2</text>
<text x="145.3" y="51.6">GND</text>
<text x="155.8" y="50.4">+3.3V</text>
<text x="202.5" y="52.9">GND</text>
<text x="215.2" y="52.9">GND</text>
<text x="53.8" y="58">8/TX3</text>
<text x="53.8" y="55.4">7/RX3</text>
<text x="140.5" y="59.2">VCC</text>
<text x="221.5" y="59.2">VCP</text>
<text x="239.6" y="59.9" transform="rotate(-90 239.6 59.9)">VSA</text>
<text x="242.1" y="58.8" transform="rotate(-90 242.1 58.8)">VS</text>
<text x="244.7" y="58.8" transform="rotate(-90 244.7 58.8)">VS</text>
<text x="257.5" y="58">0.1uF</text>
<text x="260.3" y="55.4">C7</text>
<text x="278.1" y="55.4">C8</text>
<text x="278.1" y="58">4.7uF</text>
<text x="20" y="61.8">+3.3V</text>
<text x="27.6" y="61.8">+3.3V</text>
<text x="53.8" y="60.5">9/RX2/PWM</text>
<text x="53.8" y="63.1">10/TX2/CS0/PWM</text>
<text x="53.8" y="65.6">11/MOSI0</text>
<text x="73.5" y="65.6">26/A12/DAC</text>
<text x="122.4" y="64.3">OUT1</text>
<text x="140.6" y="65.6">SCL</text>
<text x="160" y="65.6">R2</text>
<text x="172.7" y="64.3">C9</text>
<text x="221.5" y="61.8">CPO</text>
<text x="221.5" y="64.3">CPI</text>
<text x="229.4" y="63" transform="rotate(-90 229.4 63)">VCC_IO</text>
<text x="232" y="60.1" transform="rotate(-90 232 60.1)">VCC</text>
<text x="234.5" y="62.4" transform="rotate(-90 234.5 62.4)">5VOUT</text>
<text x="264.7" y="65.6">GND</text>
<text x="272.3" y="65.6">GND</text>
<text x="19" y="71.9">R3</text>
<text x="26.6" y="71.9">R4</text>
<text x="53.8" y="68.1">12/MISO0</text>
<text x="53.8" y="70.7">13/SCK0/LED</text>
<text x="140.6" y="69.4">SDA</text>
<text x="160" y="68.1">4.7k</text>
<text x="172.7" y="66.9">0.1uF</text>
<text x="194.5" y="66.9">22nF</text>
<text x="194.9" y="69.4">C10</text>
<text x="221.5" y="66.9">CLK</text>
<text x="247.2" y="71.9">OA2</text>
<text x="247.2" y="69.4">OA1</text>
<text x="17.4" y="74.5">4.7k</text>
<text x="25" y="74.5">4.7k</text>
<text x="33" y="75.8">S3</text>
<text x="53.8" y="73.2">14/A0</text>
<text x="53.8" y="75.8">15/A1/T</text>
<text x="122.4" y="73.2">OUT2</text>
<text x="140.3" y="73.2">VBM</text>
<text x="140.4" y="77">SDB</text>
<text x="182.9" y="73.2">C11</text>
<text x="182.9" y="75.8">4.7uF</text>
<text x="221.5" y="72.6">~{CS}_CFG3</text>
<text x="221.5" y="74.5">SCK_CFG2</text>
<text x="221.5" y="77">SDI_CFG1</text>
<text x="247" y="74.5">OB1</text>
<text x="247" y="77">OB2</text>
<text x="33" y="80.8">S4</text>
<text x="53.8" y="78.3">16/A2/PWM/T</text>
<text x="53.8" y="80.8">17/A3/PWM/T</text>
<text x="53.8" y="83.4">18/A4/SDA0/T</text>
<text x="80.9" y="80.8">17HV</text>
<text x="97.8" y="83.4">S5</text>
<text x="122.4" y="82.1">OUT3</text>
<text x="141.8" y="83.4">AD</text>
<text x="221.5" y="79.6">SDO_CFG0</text>
<text x="53.8" y="85.9">19/A5/SCL0/T</text>
<text x="53.8" y="88.5">20/A6/SCK1/PWM</text>
<text x="80.6" y="88.5">PROG</text>
<text x="140.3" y="87.2">GND</text>
<text x="160" y="84.6">R5</text>
<text x="160" y="87.2">4.7k</text>
<text x="221.5" y="84.6">STEP</text>
<text x="221.5" y="87.2">DIR</text>
<text x="229.9" y="89.7">TMC2130-LA</text>
<text x="235" y="87.2">U3</text>
<text x="266.7" y="85.9">J1</text>
<text x="266.7" y="88.5">1719730004</text>
<text x="53.8" y="91">21/A7</text>
<text x="53.8" y="93.5">22/A8/SCL1/PWM/T</text>
<text x="92.9" y="92.3">EVQ-P7J01P</text>
<text x="221.5" y="92.3">DCO</text>
<text x="221.5" y="94.8">DCEN_CFG4</text>
<text x="53.8" y="96.1">23/A9/SDA1/PWM/T</text>
<text x="81.9" y="96.1">GND</text>
<text x="221.5" y="97.3">DCIN_CFG5</text>
<text x="92" y="106.2">GND</text>
<text x="104.7" y="106.2">GND</text>
<text x="149.1" y="105">GND</text>
<text x="156.8" y="105">GND</text>
<text x="166.9" y="105">GND</text>
<text x="177.1" y="105">GND</text>
<text x="221.5" y="107.5">DIAG0</text>
<text x="221.5" y="103">~{DRV_EN}_CFG6</text>
<text x="247" y="107.5">BRB</text>
<text x="247.2" y="105">BRA</text>
<text x="211.6" y="111.3">30k</text>
<text x="212.1" y="108.8">R8</text>
<text x="221.5" y="110">DIAG1</text>
<text x="256.5" y="111.3">R6</text>
<text x="256.5" y="113.9">0.11,0.5W</text>
<text x="270.5" y="111.3">R7</text>
<text x="270.5" y="113.9">0.11,0.5W</text>
<text x="21" y="116.4">VCC</text>
<text x="89.4" y="116.4">+5V</text>
<text x="184.1" y="116.4">+15V</text>
<text x="221.5" y="115.1">AIN_IREF</text>
<text x="32" y="124">PWR_FLAG</text>
<text x="65.7" y="122.7">LTC4425</text>
<text x="68.5" y="120.2">U5</text>
<text x="152.1" y="122.7">PTN04050CAZ</text>
<text x="157.4" y="120.2">U4</text>
<text x="221.5" y="122.7">SPI_MODE</text>
<text x="221.5" y="125.3">TST_MODE</text>
<text x="48.3" y="126.4">TP2</text>
<text x="57.7" y="129.1">VIN</text>
<text x="77.2" y="129.1">VOUT</text>
<text x="120.7" y="126.4">TP3</text>
<text x="152.9" y="129.1">VI</text>
<text x="162" y="129.1">VO</text>
<text x="176.5" y="126.4">TP4</text>
<text x="234.5" y="126.5" transform="rotate(-90 234.5 126.5)">GNDP</text>
<text x="237" y="126.5" transform="rotate(-90 237 126.5)">GNDA</text>
<text x="239.6" y="126.5" transform="rotate(-90 239.6 126.5)">EP</text>
<text x="242.1" y="126.5" transform="rotate(-90 242.1 126.5)">NC</text>
<text x="26.7" y="136.7">C17</text>
<text x="39.4" y="134.2">R9</text>
<text x="39.4" y="136.7">1.5M</text>
<text x="95.3" y="132.3">C12</text>
<text x="95.3" y="134.8">HV0820-2R7305-R</text>
<text x="133.4" y="133.5">C13</text>
<text x="133.4" y="136.1">100uF</text>
<text x="146.1" y="134.2">C14</text>
<text x="146.1" y="136.7">22uF</text>
<text x="157" y="135.4" transform="rotate(-90 157 135.4)">GND</text>
<text x="162.1" y="135.4" transform="rotate(-90 162.1 135.4)">ADJ</text>
<text x="177.8" y="134.2">C15</text>
<text x="177.8" y="136.7">22uF</text>
<text x="190.5" y="133.5">C16</text>
<text x="190.5" y="136.1">100uF</text>
<text x="26.7" y="139.3">4.7uF</text>
<text x="57.7" y="141.8">PFI</text>
<text x="77.5" y="141.8">VMID</text>
<text x="119.4" y="139.3">R10</text>
<text x="119.4" y="141.8">160k</text>
<text x="199.9" y="139.3">GND</text>
<text x="231.7" y="140.5">GND</text>
<text x="234.2" y="140.5">GND</text>
<text x="253.3" y="139.3">GND</text>
<text x="267.2" y="139.3">GND</text>
<text x="39.4" y="146.9">R12</text>
<text x="39.4" y="149.4">1.2M</text>
<text x="95.3" y="145">C18</text>
<text x="95.3" y="147.5">HV0820-2R7305-R</text>
<text x="164.7" y="145.4" transform="rotate(-90 164.7 145.4)">R11</text>
<text x="167.2" y="146.2" transform="rotate(-90 167.2 146.2)">1.33k</text>
<text x="24.4" y="152">PWR_FLAG</text>
<text x="57.7" y="154.5">PFI_RET</text>
<text x="79.6" y="154.5">FB</text>
<text x="93.3" y="152">GND</text>
<text x="127.5" y="155.8">GND</text>
<text x="140.2" y="155.8">GND</text>
<text x="154.2" y="155.8">GND</text>
<text x="172" y="155.8">GND</text>
<text x="184.7" y="155.8">GND</text>
<text x="99.7" y="159.6">R13</text>
<text x="106.3" y="158.3">+3.3V</text>
<text x="222.3" y="159.6">H1</text>
<text x="232.4" y="159.6">H2</text>
<text x="242.6" y="159.6">H3</text>
<text x="252.7" y="159.6">H4</text>
<text x="57.7" y="164.7">SEL</text>
<text x="78.2" y="165.3">~{PFO}</text>
<text x="99.8" y="162.1">10k</text>
<text x="119.4" y="167.2">R14</text>
<text x="34.3" y="172.3">R16</text>
<text x="43.2" y="172.3">R17</text>
<text x="57.7" y="172.3">GND</text>
<text x="57.7" y="168.5">EN</text>
<text x="76.8" y="172.3">PROG</text>
<text x="119.4" y="169.7">51k</text>
<text x="135.9" y="169.6">TP5</text>
<text x="147.3" y="169.6">TP6</text>
<text x="34.3" y="174.8">10k</text>
<text x="43.2" y="174.8">10k</text>
<text x="98.9" y="177.4">2.49k</text>
<text x="99.7" y="174.8">R15</text>
<text x="20.9" y="186.2">GND</text>
<text x="29.8" y="186.2">GND</text>
<text x="38.6" y="186.2">GND</text>
<text x="47.5" y="186.2">GND</text>
<text x="107.2" y="186.2">GND</text>
<text x="116.1" y="186.2">GND</text>
<text x="131.4" y="186.2">GND</text>
<text x="142.8" y="186.2">GND</text>
</g>
<g font-size="1.8" fill="#a90000">
<text x="40" y="36.6">1</text>
<text x="40" y="39.1">1</text>
<text x="50.1" y="36.6">2</text>
<text x="50.1" y="39.1">3</text>
<text x="87.6" y="40.4">26</text>
<text x="87.6" y="36.6">28</text>
<text x="50.1" y="44.2">5</text>
<text x="50.1" y="46.7">6</text>
<text x="113.7" y="43.8" transform="rotate(-90 113.7 43.8)">2</text>
<text x="50.1" y="51.8">8</text>
<text x="108.6" y="51.5" transform="rotate(-90 108.6 51.5)">3</text>
<text x="113.7" y="51.5" transform="rotate(-90 113.7 51.5)">4</text>
<text x="118.7" y="51.5" transform="rotate(-90 118.7 51.5)">1</text>
<text x="49.5" y="56.9">10</text>
<text x="49.5" y="59.4">11</text>
<text x="50.1" y="54.4">9</text>
<text x="146.7" y="58.2">2</text>
<text x="218.4" y="58.2">29</text>
<text x="228.3" y="55.3" transform="rotate(-90 228.3 55.3)">8</text>
<text x="230.9" y="55.9" transform="rotate(-90 230.9 55.9)">26</text>
<text x="233.4" y="55.9" transform="rotate(-90 233.4 55.9)">25</text>
<text x="238.5" y="55.9" transform="rotate(-90 238.5 55.9)">30</text>
<text x="241" y="55.9" transform="rotate(-90 241 55.9)">31</text>
<text x="243.6" y="55.9" transform="rotate(-90 243.6 55.9)">16</text>
<text x="49.5" y="62">12</text>
<text x="49.5" y="64.5">13</text>
<text x="87.6" y="64.5">33</text>
<text x="118.7" y="63.2">3</text>
<text x="146.7" y="64.5">8</text>
<text x="218.4" y="60.7">27</text>
<text x="218.4" y="63.2">28</text>
<text x="219" y="65.8">1</text>
<text x="49.5" y="67.1">14</text>
<text x="49.5" y="69.6">15</text>
<text x="146.7" y="68.3">9</text>
<text x="219" y="70.9">2</text>
<text x="40" y="74.7">1</text>
<text x="49.5" y="72.1">16</text>
<text x="49.5" y="77.2">18</text>
<text x="118.7" y="72.1">4</text>
<text x="146" y="72.1">10</text>
<text x="146.7" y="75.9">1</text>
<text x="40" y="79.8">1</text>
<text x="49.5" y="79.8">19</text>
<text x="49.5" y="82.3">20</text>
<text x="87.6" y="79.8">29</text>
<text x="118.7" y="81">5</text>
<text x="146.7" y="82.3">7</text>
<text x="219" y="83.6">6</text>
<text x="260.3" y="82.3">1</text>
<text x="49.5" y="84.8">21</text>
<text x="49.5" y="87.4">22</text>
<text x="49.5" y="89.9">23</text>
<text x="87.6" y="87.4">32</text>
<text x="94.6" y="89.9">3</text>
<text x="94.6" y="87.4">4</text>
<text x="102.2" y="87.4">1</text>
<text x="102.2" y="89.9">2</text>
<text x="146.7" y="86.1">6</text>
<text x="219" y="86.1">7</text>
<text x="260.3" y="84.8">2</text>
<text x="260.3" y="87.4">3</text>
<text x="260.3" y="89.9">4</text>
<text x="49.5" y="92.5">24</text>
<text x="49.5" y="95">25</text>
<text x="88.2" y="95">1</text>
<text x="218.4" y="91.2">17</text>
<text x="218.4" y="93.7">18</text>
<text x="218.4" y="96.3">19</text>
<text x="218.4" y="106.4">20</text>
<text x="251.5" y="106.4">14</text>
<text x="251.5" y="103.9">33</text>
<text x="218.4" y="109">21</text>
<text x="218.4" y="114">23</text>
<text x="218.4" y="121.7">10</text>
<text x="218.4" y="124.2">36</text>
<text x="53.3" y="128">11</text>
<text x="84.4" y="128">1</text>
<text x="150.5" y="128">2</text>
<text x="165.7" y="128">4</text>
<text x="233.4" y="129.5" transform="rotate(-90 233.4 129.5)">12</text>
<text x="236" y="129.5" transform="rotate(-90 236 129.5)">24</text>
<text x="238.5" y="129.5" transform="rotate(-90 238.5 129.5)">37</text>
<text x="241" y="129.5" transform="rotate(-90 241 129.5)">11</text>
<text x="156" y="137.8" transform="rotate(-90 156 137.8)">1</text>
<text x="161" y="137.8" transform="rotate(-90 161 137.8)">3</text>
<text x="53.9" y="140.7">9</text>
<text x="83.8" y="140.7">10</text>
<text x="53.9" y="153.4">7</text>
<text x="84.4" y="153.4">5</text>
<text x="53.9" y="163.6">4</text>
<text x="84.4" y="163.6">8</text>
<text x="53.3" y="171.2">13</text>
<text x="84.4" y="171.2">3</text>
</g>
<g font-size="1.8" fill="#0f0f0f">
<text x="41.9" y="41.6">IS31_{BM}4</text>
<text x="42.9" y="39">MODE</text>
<text x="45.4" y="36.5">CW</text>
<text x="233.7" y="39">TMC_{5V}</text>
<text x="42.1" y="49.2">IS31_{EN}7</text>
<text x="42.6" y="59.3">TMC_{EN}</text>
<text x="42.6" y="61.9">TMC_{~{CS}}</text>
<text x="43.5" y="64.4">MOSI</text>
<text x="149.9" y="64.4">SCL</text>
<text x="43.4" y="69.5">SCLK</text>
<text x="43.5" y="67">MISO</text>
<text x="149.9" y="68.2">SDA</text>
<text x="212.8" y="70.8">TMC_{~{CS}}</text>
<text x="251.5" y="70.9">32 OA2</text>
<text x="251.5" y="68.3">34 OA1</text>
<text x="41.2" y="77.1">TMC_{STEP}</text>
<text x="42.2" y="72">TMC_{DIR}</text>
<text x="44.1" y="74.6">CCW 17</text>
<text x="149.9" y="72">IS31_{BM}</text>
<text x="149.9" y="75.9">IS31_{EN}</text>
<text x="213.5" y="73.3">SCLK 3</text>
<text x="213.7" y="75.9">MOSI 4</text>
<text x="251.5" y="73.4">13 OB1</text>
<text x="251.5" y="75.9">15 OB2</text>
<text x="43.4" y="79.7">STOP</text>
<text x="44.6" y="82.2">SDA</text>
<text x="211.3" y="83.5">TMC_{STEP}</text>
<text x="213.7" y="78.4">MISO 5</text>
<text x="255.3" y="82.2">OA2</text>
<text x="38.8" y="89.8">LTC44_{CURR}</text>
<text x="39.3" y="87.3">LTC44_{VMID}</text>
<text x="44.6" y="84.7">SCL</text>
<text x="212.3" y="86">TMC_{DIR}</text>
<text x="255.1" y="89.8">OB2</text>
<text x="255.1" y="87.3">OB1</text>
<text x="255.3" y="84.7">OA1</text>
<text x="39.8" y="94.9">LTC44_{~{PFO}}</text>
<text x="40.6" y="92.4">LTC44_{EN}</text>
<text x="212.8" y="101.3">TMC_{EN}</text>
<text x="218.4" y="101.3">22</text>
<text x="43.1" y="163.5">LTC44_{VMID}</text>
<text x="44.4" y="167.3">LTC44_{EN}6</text>
<text x="87.6" y="163.5">LTC44_{~{PFO}}</text>
<text x="87.6" y="171.1">LTC44_{CURR}</text>
</g>
<g font-size="1.8" fill="#0000c2">
<text x="235.9" y="43.7">NB: Connect</text>
<text x="239.9" y="45.7">to</text>
<text x="242.7" y="45.7">GNDA</text>
<text x="255.3" y="99.5">NB: ~1.8A I_{peak}</text>
<text x="255.3" y="101.6">(pg.</text>
<text x="259.9" y="101.6">55)</text>
<text x="62.2" y="180.5">NB: I_{Max} 400</text>
<text x="62.2" y="182.6">overhead</text>
<text x="62.2" y="184.6">on VCC and</text>
<text x="70.4" y="180.5">=</text>
<text x="71.6" y="182.6">for</text>
<text x="74.3" y="184.6">maintain</text>
<text x="75.2" y="182.6">other</text>
<text x="77.3" y="180.5">mA (leaving</text>
<text x="81" y="182.6">circuits</text>
<text x="83.4" y="184.6">USB2.0</text>
<text x="88.9" y="182.6">running</text>
<text x="89.5" y="180.5">100</text>
<text x="91.1" y="184.6">current</text>
<text x="94" y="180.5">mA</text>
<text x="62.2" y="186.7">limits)</text>
</g>
<text font-size="1.8" fill="#009600" x="202.8" y="114">TMC_{5V}</text>
<text font-size="1.8" fill="#840084" x="167.2" y="139.8" transform="rotate(-90 167.2 139.8)">1%</text>
</svg>
